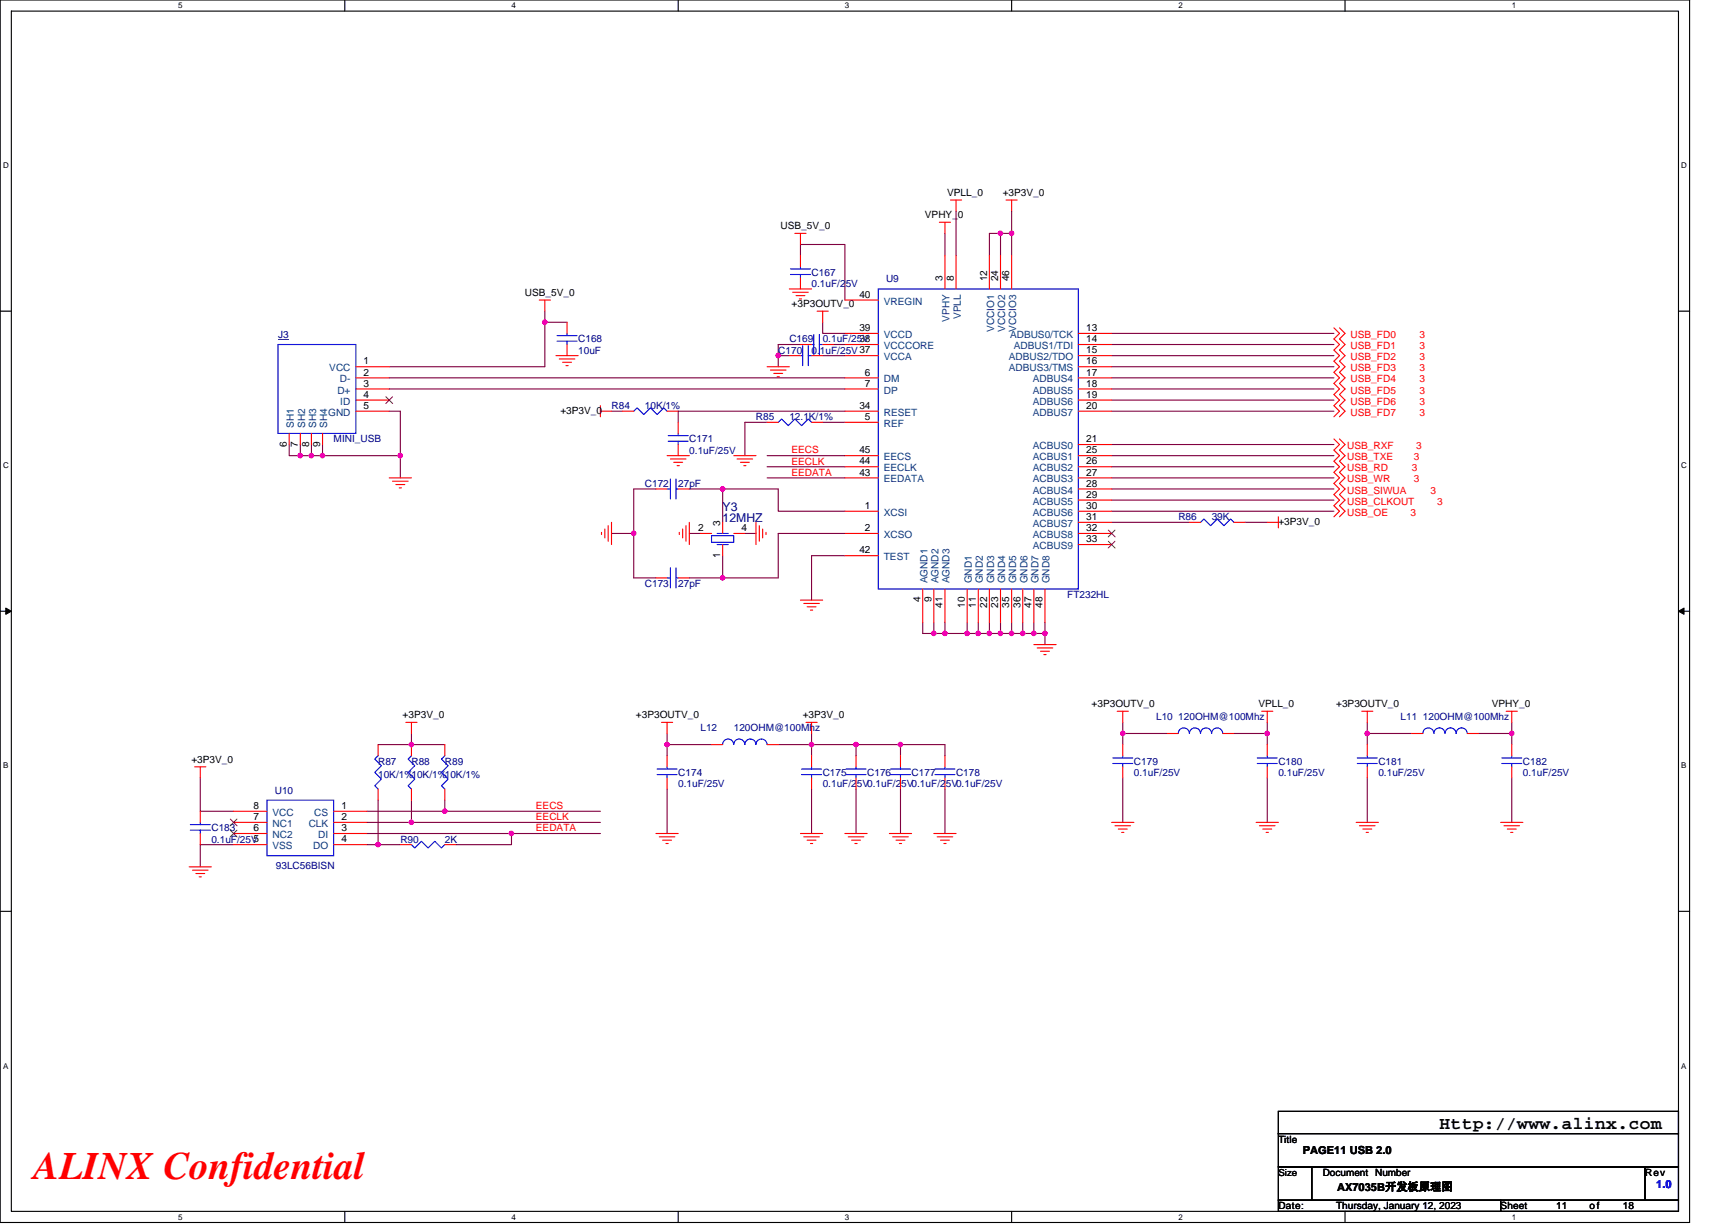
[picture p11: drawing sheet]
<svg xmlns="http://www.w3.org/2000/svg" width="297mm" height="210mm" viewBox="0 0 297 210" stroke-linecap="round" stroke-linejoin="round" font-family="sans-serif">
<path d="M0 0h289.6v209.5h-289.6zM1.9 1.9h285.8v205.7h-285.8z" fill="none" stroke="#000" stroke-width=".19"/>
<g fill="#fff">
<path d="M30.5 .2h.8v1.5h-.8z"/>
<path d="M30.5 207.8h.8v1.6h-.8z"/>
</g>
<path d="M59.1 0v1.9M59.1 207.6v1.9" fill="none" stroke="#000" stroke-width=".19"/>
<g fill="#fff">
<path d="M87.7 .2h.7v1.5h-.7z"/>
<path d="M87.7 207.8h.7v1.6h-.7z"/>
</g>
<path d="M116.2 0v1.9M116.2 207.6v1.9" fill="none" stroke="#000" stroke-width=".19"/>
<g fill="#fff">
<path d="M144.8 .2h.8v1.5h-.8z"/>
<path d="M144.8 207.8h.8v1.6h-.8z"/>
</g>
<path d="M173.4 0v1.9M173.4 207.6v1.9" fill="none" stroke="#000" stroke-width=".19"/>
<g fill="#fff">
<path d="M202 .2h.7v1.5h-.7z"/>
<path d="M202 207.8h.7v1.6h-.7z"/>
</g>
<path d="M230.5 0v1.9M230.5 207.6v1.9" fill="none" stroke="#000" stroke-width=".19"/>
<g fill="#fff">
<path d="M259.1 .2h.8v1.5h-.8z"/>
<path d="M259.1 207.8h.8v1.6h-.8z"/>
<path d="M.5 27.6h1v1.5h-1z"/>
<path d="M288.2 27.6h1v1.5h-1z"/>
<path d="M.5 79.1h1v1.5h-1z"/>
<path d="M288.2 79.1h1v1.5h-1z"/>
</g>
<path d="M0 53.3h1.9M287.7 53.3h1.9" fill="none" stroke="#000" stroke-width=".19"/>
<g fill="#fff">
<path d="M.5 130.5h.9v1.5h-.9z"/>
<path d="M288.2 130.5h.9v1.5h-.9z"/>
</g>
<path d="M0 104.8h1.9M287.7 104.8h1.9" fill="none" stroke="#000" stroke-width=".19"/>
<path d="M1 104.2l.9 .6-.9 .5zM287.7 104.8l.9-.6v1.1z" fill="#000" stroke="#000" stroke-width=".17"/>
<g fill="#fff">
<path d="M.5 181.9h.9v1.6h-.9z"/>
<path d="M288.2 181.9h.9v1.6h-.9z"/>
</g>
<path d="M0 156.2h1.9M287.7 156.2h1.9M219.1 190.5h68.6v3.8h-68.6zM219.1 194.3h68.6v5.7h-68.6zM219.1 200h5.7v5.7h-5.7zM219.1 205.7h38.1v1.9h-38.1zM224.8 200h57.2v5.7h-57.2zM257.2 205.7h30.5v1.9h-30.5zM282 200h5.7v5.7h-5.7z" fill="none" stroke="#000" stroke-width=".19"/>
<g fill="none" stroke="#800040" stroke-width=".19">
<path d="M163.9 36.2v7.6M173.4 36.2v3.8M93.4 53.3v1.9h3.8M93.4 55.2v7.7h-26.7M137.2 59.1h-3.8v1.9M137.2 43.8v-1.9h7.6v9.5M141 55.2v1.9h3.8M142.9 59.1h1.9M162 40v3.8M171.5 40h1.9M171.5 40v3.8M171.5 40h-1.9v3.8"/>
<path d="M173.4 40v3.8M190.5 57.1h38.1M190.5 59.1h38.1M49.6 76.2v1.9h1.9M51.5 76.2v1.9h1.9M53.4 78.1h1.9M53.4 76.2v1.9M55.3 76.2v1.9M55.3 78.1h13.3M66.7 70.5h1.9v7.6M66.7 66.7h78.1M66.7 64.8h78.1"/>
<path d="M68.6 78.1v3.8M104.8 70.5h1.9M131.5 72.4h-3.8v5.7M131.5 78.1h13.3M133.4 61h1.9M133.4 61v1.9M141 61h3.8M141 72.4h3.8M144.8 70.5h-28.6v1.9M190.5 61h38.1M190.5 64.8h38.1M190.5 62.9h38.1"/>
<path d="M190.5 66.7h38.1M190.5 68.6h38.1M190.5 70.5h38.1M190.5 76.2h38.1M190.5 78.1h38.1M104.8 91.4h3.8M108.6 91.4v7.7h3.8M112.4 83.8h-3.8v7.6M118.1 83.8h5.8M118.1 99.1h5.8M118.1 91.4h2M123.9 83.8h9.5v3.8h11.4"/>
<path d="M123.9 95.2v3.9M123.9 83.8v5.7M127.7 91.4h1.9M131.5 80h13.3M131.5 81.9h13.3M144.8 91.4h-11.4v7.7h-9.5M144.8 95.2h-5.7v7.7M190.5 80h38.1M190.5 81.9h38.1M190.5 83.8h38.1M190.5 85.7h38.1M190.5 87.6h38.1"/>
<path d="M190.5 89.5h13.4M213.4 89.5h3.8M158.2 106.7v1.9h1.9M160.1 108.6h1.9M160.1 106.7v1.9M162 106.7v1.9M162 108.6h3.8M165.8 108.6h1.9M165.8 106.7v1.9M167.7 108.6h1.9M167.7 106.7v1.9M169.6 108.6h1.9"/>
<path d="M169.6 106.7v1.9M171.5 106.7v1.9M173.4 108.6h1.9M173.4 106.7v1.9h-1.9M175.3 108.6h1.9M175.3 106.7v1.9M177.2 108.6h1.9M177.2 106.7v1.9M179.1 108.6v1.9M179.1 106.7v1.9M34.3 133.3v5.8h5.7M62.9 139.1h13.3"/>
<path d="M64.8 127.6h5.7M64.8 137.2v7.6h-1.9M70.5 127.6h5.7M70.5 137.2v3.8M70.5 125.7v1.9M76.2 137.2v1.9M76.2 139.1h26.7M114.3 127.6v1.9M114.3 127.6h7.7M114.3 125.7v1.9M114.3 135.3v7.6M133.4 127.6h5.7"/>
<path d="M139.1 135.3v7.6M139.1 125.7v1.9M139.1 127.6v1.9M139.1 127.6h7.6M146.7 127.6h7.6M146.7 135.3v7.6M146.7 127.6v1.9M154.3 127.6h7.7v1.9M154.3 135.3v7.6M154.3 127.6v1.9M162 135.3v7.6M192.4 123.8v1.9"/>
<path d="M192.4 133.4v7.6M192.4 125.7h7.7M192.4 125.7v1.9M211.5 125.7h5.7M217.2 133.4v7.6M217.2 125.7v1.9M217.2 123.8v1.9M234.4 123.8v1.9M234.4 133.4v7.6M234.4 125.7h7.6M234.4 125.7v1.9M253.4 125.7h5.7v1.9"/>
<path d="M259.1 133.4v7.6M259.1 123.8v1.9M40 144.8h-5.7v3.8M62.9 142.9h24.8M62.9 141h7.6M64.8 144.8h3.8M70.5 141h32.4M87.7 142.9h15.2M87.7 142.9v1.9h-9.6"/>
</g>
<g fill="#f0f" stroke="#f0f" stroke-width=".19">
<circle cx="123.8" cy="99" r=".38"/>
<circle cx="108.6" cy="91.4" r=".38"/>
<circle cx="173.4" cy="40" r=".38"/>
<circle cx="171.5" cy="40" r=".38"/>
<circle cx="87.7" cy="142.9" r=".38"/>
<circle cx="76.2" cy="139.1" r=".38"/>
<circle cx="51.5" cy="78.1" r=".38"/>
<circle cx="53.4" cy="78.1" r=".38"/>
<circle cx="55.3" cy="78.1" r=".38"/>
<circle cx="133.4" cy="60.9" r=".38"/>
<circle cx="70.5" cy="141" r=".38"/>
<circle cx="64.8" cy="144.8" r=".38"/>
<circle cx="114.3" cy="127.6" r=".38"/>
<circle cx="217.2" cy="125.7" r=".38"/>
<circle cx="192.4" cy="125.7" r=".38"/>
<circle cx="234.3" cy="125.7" r=".38"/>
<circle cx="259.1" cy="125.7" r=".38"/>
<circle cx="154.3" cy="127.6" r=".38"/>
<circle cx="146.7" cy="127.6" r=".38"/>
<circle cx="139.1" cy="127.6" r=".38"/>
<circle cx="179.1" cy="108.6" r=".38"/>
<circle cx="177.2" cy="108.6" r=".38"/>
<circle cx="175.3" cy="108.6" r=".38"/>
<circle cx="173.4" cy="108.6" r=".38"/>
<circle cx="171.5" cy="108.6" r=".38"/>
<circle cx="169.6" cy="108.6" r=".38"/>
<circle cx="167.7" cy="108.6" r=".38"/>
<circle cx="165.8" cy="108.6" r=".38"/>
<circle cx="161.9" cy="108.6" r=".38"/>
<circle cx="160" cy="108.6" r=".38"/>
<circle cx="68.6" cy="78.1" r=".38"/>
<circle cx="93.4" cy="55.2" r=".38"/>
<circle cx="70.5" cy="127.6" r=".38"/>
<circle cx="123.8" cy="83.8" r=".38"/>
</g>
<g fill="none" stroke="#f00" stroke-width=".19">
<path d="M161 38.1h1.9M162 38.1v1.9M162.9 34.3h1.9M163.9 34.3v1.9M172.4 34.3h1.9M173.4 34.3v1.9M92.4 51.4h1.9M93.4 51.4v1.9M135.3 49.5h3.8M135.9 50.1h2.6M136.2 40h2M136.4 50.7h1.6"/>
<path d="M137 51.2h.4M137.2 40v1.9M140.1 53.3h1.9M141 53.3v1.9M144.8 51.4h5.7M144.8 57.1h5.7M144.8 59.1h5.7M162 43.8v5.7M163.9 43.8v5.7M169.6 43.8v5.7M171.5 43.8v5.7M173.4 43.8v5.7"/>
<path d="M184.8 57.1h5.7M184.8 59.1h5.7M228.6 56.2l1 1-1 .9 1 1-1 .9 1 1-1 .9 1 1-1 .9 1 1-1 .9 1 1-1 .9 1 1-1 .9 1 1-1 .9M229.6 56.2l.9 1-.9 .9 .9 1-.9 .9 .9 1-.9 .9 .9 1-.9 .9 .9 1-.9 .9 .9 1-.9 .9 .9 1-.9 .9 .9 1-.9 .9M95.3 61h3.8M95.9 61.5h2.6M96.4 62.1h1.6M97 62.7h.4M102.9 70.5h1.9M102.9 69.5v1.9M106.7 70.5h1.9M114.3 78.1h3.8"/>
<path d="M114.3 70.5h1.9M114.9 78.7h2.7M115.5 79.2h1.5M116.1 79.8h.3M116.2 72.4v1.9M116.2 76.2v1.9M125.8 78.1h3.8M126.3 78.7h2.7M126.9 79.2h1.5M127.5 79.8h.4M131.5 62.9h3.8M131.5 72.4h1.9"/>
<path d="M132.1 63.4h2.6M132.6 64h1.6M133.2 64.6h.4M135.3 61h1.9M139.1 61h1.9M139.1 72.4h1.9M144.8 61h5.7M144.8 64.8h5.7M144.8 66.7h5.7M144.8 70.5h5.7M144.8 72.4h5.7M144.8 78.1h5.7"/>
<path d="M184.8 76.2h5.7M184.8 78.1h5.7M184.8 61h5.7M184.8 62.9h5.7M184.8 64.8h5.7M184.8 66.7h5.7M184.8 68.6h5.7M184.8 70.5h5.7M228.6 75.2l1 1-1 1 1 .9-1 1 1 .9-1 1 1 .9-1 1 1 .9-1 1 1 .9-1 1 1 .9-1 1M229.6 75.2l.9 1-.9 1 .9 .9-.9 1 .9 .9-.9 1 .9 .9-.9 1 .9 .9-.9 1 .9 .9-.9 1 .9 .9-.9 1M66.7 81.9h3.8M67.3 82.5h2.7"/>
<path d="M67.9 83.1h1.5M68.4 83.6h.4M103.1 91.2v.4M103.7 90.7v1.5M104.2 90.1v2.7M104.8 89.5v3.8M112.4 99.1h1.9M116.2 99.1h1.9M116.4 91.2v.4M117 90.7v1.5M117.6 90.1v2.7M118.1 89.5v3.8"/>
<path d="M120.1 91.4h1.9M123.9 93.3v2M123.9 89.5v1.9M125.8 91.4h1.9M129.6 89.5v3.8M130.2 90.1v2.7M130.7 90.7v1.5M131.3 91.2v.4M144.8 80h5.7M144.8 81.9h5.7M144.8 87.6h5.7M144.8 91.4h5.7"/>
<path d="M144.8 95.2h5.7M184.8 80h5.7M184.8 81.9h5.7M184.8 83.8h5.7M184.8 85.7h5.7M184.8 87.6h5.7M184.8 89.5h5.7M184.8 91.4h5.7M184.8 93.3h5.7M203.9 89.5h1.9M211.5 89.5h1.9M217.2 89.5h1.9"/>
<path d="M219.1 88.6v1.9M137.2 102.9h3.8M137.8 103.4h2.6M138.3 104h1.6M138.9 104.6h.4M158.2 101v5.7M160.1 101v5.7M162 101v5.7M165.8 101v5.7M167.7 101v5.7M169.6 101v5.7M171.5 101v5.7"/>
<path d="M173.4 101v5.7M175.3 101v5.7M177.2 101v5.7M177.2 110.5h3.8M177.8 111.1h2.6M178.3 111.6h1.6M178.9 112.2h.4M179.1 101v5.7M33.4 131.4h1.9M34.3 131.4v2M34.3 139.1v1.9M40 139.1h5.8"/>
<path d="M57.2 139.1h5.7M69.6 123.8h1.9M70.5 123.8v1.9M113.4 123.8h1.9M114.3 123.8v1.9M114.3 129.5v1.9M114.3 133.3v2M122 127.6h1.9M131.5 127.6h1.9M138.2 123.8h1.9M139.1 123.8v1.9M162 129.5v1.9"/>
<path d="M162 133.3v2M191.5 121.9h1.9M192.4 121.9v1.9M200.1 125.7h1.9M209.6 125.7h1.9M216.3 121.9h1.9M217.2 121.9v1.9M217.2 127.6v1.9M217.2 131.4v2M233.4 121.9h1.9M234.4 127.6v1.9M234.4 131.4v2"/>
<path d="M234.4 121.9v1.9M242 125.7h1.9M251.5 125.7h1.9M258.2 121.9h1.9M259.1 121.9v1.9M32.4 148.6h3.8M33 149.2h2.7M33.6 149.7h1.5M34.1 150.3h.4M34.3 142.9v1.9M40 144.8h5.8M40 142.9h5.8"/>
<path d="M40 141h5.8M57.2 141h5.7M57.2 142.9h5.7M57.2 144.8h5.7M68.6 144.8h1.9M76.2 144.8h1.9M112.4 142.9h3.8M113 143.4h2.7M113.6 144h1.5M114.1 144.6h.4M137.2 142.9h3.8M137.8 143.4h2.6"/>
<path d="M138.3 144h1.6M138.9 144.6h.4M144.8 142.9h3.8M145.4 143.4h2.7M146 144h1.5M146.5 144.6h.4M152.4 142.9h3.8M153 143.4h2.7M153.6 144h1.5M154.2 144.6h.3M160.1 142.9h3.8M160.6 143.4h2.7"/>
<path d="M161.2 144h1.5M161.8 144.6h.4M190.5 141h3.8M191.1 141.5h2.7M191.7 142.1h1.5M192.3 142.7h.3M215.3 141h3.8M215.9 141.5h2.6M216.4 142.1h1.6M217 142.7h.4M232.4 141h3.9M233 141.5h2.7"/>
<path d="M233.6 142.1h1.5M234.2 142.7h.3M257.2 141h3.8M257.8 141.5h2.7M258.4 142.1h1.5M258.9 142.7h.4"/>
</g>
<g fill="none" stroke="#00f" stroke-width=".19">
<path d="M47.7 59.1h13.3v15.2h-13.3zM137.6 59.2v3.5M138.5 59.2v3.5M150.5 49.5h34.3v51.5h-34.3zM108.6 70.5l.6-.6 1.1 1.2 1.2-1.2 1.1 1.2 1.2-1.2 .5 .6M114.5 75.6h3.5M114.5 74.7h3.5M116.2 74.3v.4M116.2 75.6v.6M133.4 72.4l.6-.6 1.1 1.2 1.1-1.2 1.2 1.2 1.1-1.2 .6 .6M137.2 61h.4M138.5 61h.6"/>
<path d="M114.3 99.1h.6M114.9 97.3v3.5M115.9 99.1h.3M115.9 97.3v3.5M122 91.8h3.8v1.2h-3.8zM122.9 93.3h1.9M122.9 91.4h1.9M123.9 91.4h.1M123.9 93.3h.1M205.8 89.5l.6-.5 1.1 1.1 1.1-1.1 1.2 1.1 1.1-1.1 .6 .5M45.8 137.2h11.4v9.5h-11.4zM112.6 132.8h3.5"/>
<path d="M112.6 131.8h3.5M114.3 131.4v.4M114.3 132.8v.5M123.9 127.6a.94 .94 0 0 1 .9-.9 .94 .94 0 0 1 .9 .9 .95 .95 0 0 1 1-.9 .95 .95 0 0 1 1 .9M127.7 127.6a.94 .94 0 0 1 .9-.9 .94 .94 0 0 1 1 .9M129.6 127.6a.94 .94 0 0 1 .9-.9 .94 .94 0 0 1 1 .9M160.2 132.8h3.5M160.2 131.8h3.5M162 131.4v.4M162 132.8v.5M202 125.7a.94 .94 0 0 1 .9-.9 .94 .94 0 0 1 1 .9M203.9 125.7a.94 .94 0 0 1 .9-.9 .94 .94 0 0 1 1 .9 .95 .95 0 0 1 .9-.9 .95 .95 0 0 1 1 .9"/>
<path d="M207.7 125.7a.94 .94 0 0 1 .9-.9 .94 .94 0 0 1 1 .9M215.5 130.9h3.4M215.5 129.9h3.4M217.2 129.5v.4M217.2 130.9v.5M232.6 130.9h3.5M232.6 129.9h3.5M234.4 129.5v.4M234.4 130.9v.5M243.9 125.7a.94 .94 0 0 1 .9-.9 .94 .94 0 0 1 1 .9M245.8 125.7a.94 .94 0 0 1 .9-.9 .94 .94 0 0 1 1 .9 .95 .95 0 0 1 .9-.9 .95 .95 0 0 1 1 .9M249.6 125.7a.94 .94 0 0 1 .9-.9 .94 .94 0 0 1 1 .9"/>
<path d="M32.6 142.3h3.4M32.6 141.4h3.4M34.3 141v.4M34.3 142.3v.6M70.5 144.8l.6 .6 1.1-1.2 1.2 1.2 1.1-1.2 1.2 1.2 .5-.6"/>
</g>
<path d="M190 90.9l1.1 1.1M190 92.8l1.1 1.1M191.1 90.9l-1.2 1.1M191.1 92.8l-1.2 1.1M39.5 142.3l1.1 1.2M39.5 140.4l1.1 1.2M40.6 142.3l-1.1 1.2M40.6 140.4l-1.1 1.2" fill="none" stroke="#804000" stroke-width=".17"/>
<path d="M47.7 58.1h1.8v.2h-1.8z" fill="#000080"/>
<g fill="none" stroke="#f00" stroke-width=".19">
<path d="M97.2 55.2v1.9M97.2 59.1v1.9M137.2 59.1h1.9M137.2 43.8v1.9M137.2 47.6v1.9M141 59.1h1.9M49.6 74.3v1.9M51.5 74.3v1.9M53.4 74.3v1.9M55.3 74.3v1.9M61 62.9h5.7M61 64.8h5.7"/>
<path d="M61 66.7h5.7M61 68.6h5.7M61 70.5h5.7M112.4 83.8h1.9M116.2 83.8h1.9M64.8 135.3v1.9M64.8 127.6v1.9M70.5 135.3v1.9M70.5 127.6v1.9M76.2 135.3v1.9M76.2 127.6v1.9M139.1 129.5v1.9"/>
<path d="M139.1 133.3v2M146.7 129.5v1.9M146.7 133.3v2M154.3 129.5v1.9M154.3 133.3v2M192.4 127.6v1.9M192.4 131.4v2M259.1 127.6v1.9M259.1 131.4v2"/>
</g>
<path d="M66.1 68l1.2 1.2M67.3 68l-1.2 1.2" fill="none" stroke="#804000" stroke-width=".17"/>
<g fill="none" stroke="#00f" stroke-width=".19">
<path d="M95.5 58.5h3.4M95.5 57.5h3.4M97.2 57.1v.4M97.2 58.5v.6M135.5 47.1h3.4M135.5 46.1h3.4M137.2 45.7v.4M137.2 47.1v.5M139.1 59.1h.4M139.5 57.3v3.5M140.4 59.1h.6M140.4 57.3v3.5"/>
<path d="M114.3 83.8h.6M114.9 82.1v3.4M115.9 83.8h.3M115.9 82.1v3.4M64.8 129.5l-.6 .6 1.2 1.2-1.2 1.1 1.2 1.1-1.2 1.2 .6 .6M70.5 129.5l-.5 .6 1.1 1.2-1.1 1.1 1.1 1.1-1.1 1.2 .5 .6M76.2 129.5l-.5 .6 1.1 1.2-1.1 1.1 1.1 1.1-1.1 1.2 .5 .6M137.4 132.8h3.4M137.4 131.8h3.4M139.1 131.4v.4M139.1 132.8v.5M145 132.8h3.4"/>
<path d="M145 131.8h3.4M146.7 131.4v.4M146.7 132.8v.5M152.6 132.8h3.5M152.6 131.8h3.5M154.3 131.4v.4M154.3 132.8v.5M190.7 130.9h3.5M190.7 129.9h3.5M192.4 129.5v.4M192.4 130.9v.5M257.4 130.9h3.4"/>
<path d="M257.4 129.9h3.4M259.1 129.5v.4M259.1 130.9v.5"/>
</g>
<g fill="#f0f" stroke="#f0f" stroke-width=".19">
<circle cx="123.8" cy="99" r=".38"/>
<circle cx="108.6" cy="91.4" r=".38"/>
<circle cx="173.4" cy="40" r=".38"/>
<circle cx="171.5" cy="40" r=".38"/>
<circle cx="87.7" cy="142.9" r=".38"/>
<circle cx="76.2" cy="139.1" r=".38"/>
<circle cx="51.5" cy="78.1" r=".38"/>
<circle cx="53.4" cy="78.1" r=".38"/>
<circle cx="55.3" cy="78.1" r=".38"/>
<circle cx="133.4" cy="60.9" r=".38"/>
<circle cx="70.5" cy="141" r=".38"/>
<circle cx="64.8" cy="144.8" r=".38"/>
<circle cx="114.3" cy="127.6" r=".38"/>
<circle cx="217.2" cy="125.7" r=".38"/>
<circle cx="192.4" cy="125.7" r=".38"/>
<circle cx="234.3" cy="125.7" r=".38"/>
<circle cx="259.1" cy="125.7" r=".38"/>
<circle cx="154.3" cy="127.6" r=".38"/>
<circle cx="146.7" cy="127.6" r=".38"/>
<circle cx="139.1" cy="127.6" r=".38"/>
<circle cx="179.1" cy="108.6" r=".38"/>
<circle cx="177.2" cy="108.6" r=".38"/>
<circle cx="175.3" cy="108.6" r=".38"/>
<circle cx="173.4" cy="108.6" r=".38"/>
<circle cx="171.5" cy="108.6" r=".38"/>
<circle cx="169.6" cy="108.6" r=".38"/>
<circle cx="167.7" cy="108.6" r=".38"/>
<circle cx="165.8" cy="108.6" r=".38"/>
<circle cx="161.9" cy="108.6" r=".38"/>
<circle cx="160" cy="108.6" r=".38"/>
<circle cx="68.6" cy="78.1" r=".38"/>
<circle cx="93.4" cy="55.2" r=".38"/>
<circle cx="70.5" cy="127.6" r=".38"/>
<circle cx="123.8" cy="83.8" r=".38"/>
</g>
<text font-size="6.7" fill="#f00" x="5.8" y="202.2">ALINX Confidential</text>
<text font-size="3" x="246.7" y="193.4">Http://www.alinx.com</text>
<g font-size="2.1" fill="#000080">
<text x="123.9" y="87.6">Y3</text>
<text x="123.9" y="89.5">12MHZ</text>
</g>
<g font-size="1.9">
<text x="223.3" y="197.8">PAGE11 USB 2.0</text>
<text x="229.2" y="204.1">AX7035B开发板原理图</text>
</g>
<text font-size="1.9" fill="#00f" x="283.9" y="203.7">1.0</text>
<g font-size="1.7">
<text x="162.3" y="33.5">VPLL_0</text>
<text x="171.9" y="33.5">+3P3V_0</text>
<text x="133.8" y="39.3">USB_5V_0</text>
<text x="158.5" y="37.4">VPHY_0</text>
<text x="90" y="50.7">USB_5V_0</text>
<text x="135.7" y="52.6">+3P3OUTV_0</text>
<text x="147.3" y="51">40</text>
<text x="161.6" y="48.2" transform="rotate(-90 161.6 48.2)">3</text>
<text x="163.5" y="48.2" transform="rotate(-90 163.5 48.2)">8</text>
<text x="169.2" y="48.2" transform="rotate(-90 169.2 48.2)">12</text>
<text x="171.1" y="48.2" transform="rotate(-90 171.1 48.2)">24</text>
<text x="173" y="48.2" transform="rotate(-90 173 48.2)">46</text>
<text x="147.3" y="56.7">39</text>
<text x="147.3" y="58.7">38</text>
<text x="186.2" y="56.7">13</text>
<text x="186.2" y="58.7">14</text>
<text x="62.3" y="62.5">1</text>
<text x="62.3" y="64.4">2</text>
<text x="148.2" y="64.4">6</text>
<text x="186.2" y="60.6">15</text>
<text x="186.2" y="62.5">16</text>
<text x="186.2" y="64.4">17</text>
<text x="62.3" y="66.3">3</text>
<text x="62.3" y="70.1">5</text>
<text x="62.3" y="68.2">4</text>
<text x="96.1" y="70.9">+3P3V_0</text>
<text x="147.3" y="70.1">34</text>
<text x="148.2" y="66.3">7</text>
<text x="148.2" y="72">5</text>
<text x="186.2" y="66.3">18</text>
<text x="186.2" y="68.2">19</text>
<text x="186.2" y="70.1">20</text>
<text x="49.2" y="76.6" transform="rotate(-90 49.2 76.6)">6</text>
<text x="51.1" y="76.6" transform="rotate(-90 51.1 76.6)">7</text>
<text x="53" y="76.6" transform="rotate(-90 53 76.6)">8</text>
<text x="54.9" y="76.6" transform="rotate(-90 54.9 76.6)">9</text>
<text x="147.3" y="77.7">45</text>
<text x="186.2" y="75.8">21</text>
<text x="186.2" y="77.7">25</text>
<text x="147.3" y="79.6">44</text>
<text x="147.3" y="81.5">43</text>
<text x="186.2" y="79.6">26</text>
<text x="186.2" y="81.5">27</text>
<text x="186.2" y="83.4">28</text>
<text x="148.2" y="87.2">1</text>
<text x="186.2" y="85.3">29</text>
<text x="186.2" y="87.2">30</text>
<text x="186.2" y="89.1">31</text>
<text x="219.1" y="89.9">+3P3V_0</text>
<text x="119.7" y="91">2</text>
<text x="123.5" y="95.6" transform="rotate(-90 123.5 95.6)">1</text>
<text x="123.5" y="90.1" transform="rotate(-90 123.5 90.1)">3</text>
<text x="127.1" y="91">4</text>
<text x="147.3" y="94.8">42</text>
<text x="148.2" y="91">2</text>
<text x="186.2" y="91">32</text>
<text x="186.2" y="92.9">33</text>
<text x="157.8" y="103.3" transform="rotate(-90 157.8 103.3)">4</text>
<text x="159.7" y="103.3" transform="rotate(-90 159.7 103.3)">9</text>
<text x="161.6" y="104.2" transform="rotate(-90 161.6 104.2)">41</text>
<text x="165.4" y="104.2" transform="rotate(-90 165.4 104.2)">10</text>
<text x="167.3" y="104.2" transform="rotate(-90 167.3 104.2)">11</text>
<text x="169.2" y="104.2" transform="rotate(-90 169.2 104.2)">22</text>
<text x="171.1" y="104.2" transform="rotate(-90 171.1 104.2)">23</text>
<text x="173" y="104.2" transform="rotate(-90 173 104.2)">35</text>
<text x="174.9" y="104.2" transform="rotate(-90 174.9 104.2)">36</text>
<text x="176.8" y="104.2" transform="rotate(-90 176.8 104.2)">47</text>
<text x="178.7" y="104.2" transform="rotate(-90 178.7 104.2)">48</text>
<text x="69" y="123.1">+3P3V_0</text>
<text x="109" y="123.1">+3P3OUTV_0</text>
<text x="137.6" y="123.1">+3P3V_0</text>
<text x="187.1" y="121.2">+3P3OUTV_0</text>
<text x="215.7" y="121.2">VPLL_0</text>
<text x="229" y="121.2">+3P3OUTV_0</text>
<text x="255.7" y="121.2">VPHY_0</text>
<text x="32.8" y="130.7">+3P3V_0</text>
<text x="43.5" y="138.7">8</text>
<text x="43.5" y="142.5">6</text>
<text x="43.5" y="140.6">7</text>
<text x="58.5" y="140.6">2</text>
<text x="58.5" y="138.7">1</text>
<text x="58.5" y="142.5">3</text>
<text x="58.5" y="144.4">4</text>
<text x="219.1" y="195.9">Title</text>
<text x="219.1" y="201.5">Size</text>
<text x="226.7" y="201.6">Document Number</text>
<text x="282" y="201.6">Rev</text>
<text x="219.1" y="207.3">Date:</text>
<text x="229" y="207.3">Thursday, January 12, 2023</text>
<text x="257.2" y="207.3">Sheet</text>
<text x="266.7" y="207.3">11</text>
<text x="272.5" y="207.3">of</text>
<text x="278.2" y="207.3">18</text>
</g>
<g font-size="1.7" fill="#000080">
<text x="139.1" y="47.3">C167</text>
<text x="139.1" y="49.2">0.1uF/25V</text>
<text x="151.9" y="48.4">U9</text>
<text x="47.7" y="57.9">J3</text>
<text x="99.1" y="58.7">C168</text>
<text x="135.3" y="58.7">C169</text>
<text x="141" y="58.7">0.1uF/25V</text>
<text x="99.1" y="60.6">10uF</text>
<text x="133.4" y="60.6">C170</text>
<text x="139.1" y="60.6">0.1uF/25V37</text>
<text x="104.8" y="70.1">R84</text>
<text x="110.5" y="70.1">10K/1%</text>
<text x="57.2" y="75.8">MINI_USB</text>
<text x="118.1" y="75.8">C171</text>
<text x="118.1" y="77.7">0.1uF/25V</text>
<text x="129.6" y="72">R85</text>
<text x="135.3" y="72">12.1K/1%</text>
<text x="110.5" y="83.5">C172</text>
<text x="116.2" y="83.5">27pF</text>
<text x="202" y="89.2">R86</text>
<text x="207.7" y="89.2">39K</text>
<text x="110.5" y="100.6">C173</text>
<text x="116.2" y="100.6">27pF</text>
<text x="182.9" y="102.5">FT232HL</text>
<text x="120.1" y="125.4">L12</text>
<text x="125.8" y="125.4">120OHM@100Mhz</text>
<text x="198.2" y="123.5">L10 120OHM@100Mhz</text>
<text x="240.1" y="123.5">L11 120OHM@100Mhz</text>
<text x="64.8" y="131.1">R87</text>
<text x="70.5" y="131.1">R88</text>
<text x="76.2" y="131.1">R89</text>
<text x="194.3" y="131.1">C179</text>
<text x="219.1" y="131.1">C180</text>
<text x="236.3" y="131.1">C181</text>
<text x="261" y="131.1">C182</text>
<text x="47.1" y="136">U10</text>
<text x="64.8" y="133.4">10K/1%10K/1%10K/1%</text>
<text x="116.2" y="133">C174</text>
<text x="116.2" y="134.9">0.1uF/25V</text>
<text x="141" y="133">C175</text>
<text x="141" y="134.9">0.1uF/25V0.1uF/25V0.1uF/25V0.1uF/25V</text>
<text x="148.6" y="133">C176</text>
<text x="156.2" y="133">C177</text>
<text x="163.9" y="133">C178</text>
<text x="194.3" y="133">0.1uF/25V</text>
<text x="219.1" y="133">0.1uF/25V</text>
<text x="236.3" y="133">0.1uF/25V</text>
<text x="261" y="133">0.1uF/25V</text>
<text x="36.2" y="142.5">C183</text>
<text x="36.2" y="144.4">0.1uF/25V5</text>
<text x="47.3" y="149">93LC56BISN</text>
<text x="68.6" y="144.4">R90</text>
<text x="76.2" y="144.4">2K</text>
</g>
<g font-size="1.7" fill="#004080">
<text x="151.5" y="52.2">VREGIN</text>
<text x="151.5" y="57.9">VCCD</text>
<text x="151.5" y="59.8">VCCCORE</text>
<text x="162.8" y="55.2" transform="rotate(-90 162.8 55.2)">VPHY</text>
<text x="164.7" y="54.7" transform="rotate(-90 164.7 54.7)">VPLL</text>
<text x="170.4" y="56.9" transform="rotate(-90 170.4 56.9)">VCCIO1</text>
<text x="172.3" y="56.9" transform="rotate(-90 172.3 56.9)">VCCIO2</text>
<text x="173.1" y="57.9">ADBUS0/TCK</text>
<text x="173.8" y="59.8">ADBUS1/TDI</text>
<text x="174.2" y="56.9" transform="rotate(-90 174.2 56.9)">VCCIO3</text>
<text x="56.4" y="63.6">VCC</text>
<text x="58.2" y="65.6">D-</text>
<text x="151.5" y="61.7">VCCA</text>
<text x="151.5" y="65.6">DM</text>
<text x="172.9" y="61.7">ADBUS2/TDO</text>
<text x="172.9" y="63.6">ADBUS3/TMS</text>
<text x="177" y="65.6">ADBUS4</text>
<text x="56.3" y="71.3">GND</text>
<text x="57.8" y="67.5">D+</text>
<text x="58.3" y="69.4">ID</text>
<text x="151.5" y="67.5">DP</text>
<text x="151.5" y="71.3">RESET</text>
<text x="177" y="67.5">ADBUS5</text>
<text x="177" y="69.4">ADBUS6</text>
<text x="177" y="71.3">ADBUS7</text>
<text x="50.4" y="73.3" transform="rotate(-90 50.4 73.3)">SH1</text>
<text x="52.3" y="73.3" transform="rotate(-90 52.3 73.3)">SH2</text>
<text x="54.2" y="73.3" transform="rotate(-90 54.2 73.3)">SH3</text>
<text x="56.1" y="73.3" transform="rotate(-90 56.1 73.3)">SH4</text>
<text x="151.5" y="73.2">REF</text>
<text x="177" y="77">ACBUS0</text>
<text x="151.5" y="78.9">EECS</text>
<text x="151.5" y="80.8">EECLK</text>
<text x="151.5" y="82.7">EEDATA</text>
<text x="177" y="78.9">ACBUS1</text>
<text x="177" y="80.8">ACBUS2</text>
<text x="177" y="82.7">ACBUS3</text>
<text x="151.5" y="88.4">XCSI</text>
<text x="177" y="84.6">ACBUS4</text>
<text x="177" y="86.5">ACBUS5</text>
<text x="177" y="88.4">ACBUS6</text>
<text x="151.5" y="92.2">XCSO</text>
<text x="177" y="90.3">ACBUS7</text>
<text x="177" y="92.2">ACBUS8</text>
<text x="177" y="94.1">ACBUS9</text>
<text x="151.5" y="96">TEST</text>
<text x="159" y="100" transform="rotate(-90 159 100)">AGND1</text>
<text x="160.9" y="100" transform="rotate(-90 160.9 100)">AGND2</text>
<text x="162.8" y="100" transform="rotate(-90 162.8 100)">AGND3</text>
<text x="166.6" y="100" transform="rotate(-90 166.6 100)">GND1</text>
<text x="168.5" y="100" transform="rotate(-90 168.5 100)">GND2</text>
<text x="170.4" y="100" transform="rotate(-90 170.4 100)">GND3</text>
<text x="172.3" y="100" transform="rotate(-90 172.3 100)">GND4</text>
<text x="174.2" y="100" transform="rotate(-90 174.2 100)">GND5</text>
<text x="176.1" y="100" transform="rotate(-90 176.1 100)">GND6</text>
<text x="178" y="100" transform="rotate(-90 178 100)">GND7</text>
<text x="179.9" y="100" transform="rotate(-90 179.9 100)">GND8</text>
<text x="46.7" y="139.8">VCC</text>
<text x="46.7" y="143.7">NC2</text>
<text x="46.7" y="141.8">NC1</text>
<text x="52.9" y="141.8">CLK</text>
<text x="53.9" y="139.8">CS</text>
<text x="54.5" y="143.7">DI</text>
<text x="46.7" y="145.6">VSS</text>
<text x="53.7" y="145.6">DO</text>
</g>
<g font-size="1.7" fill="#f00">
<text x="231.5" y="57.9">USB_FD0</text>
<text x="231.5" y="59.8">USB_FD1</text>
<text x="243.3" y="57.9">3</text>
<text x="243.3" y="59.8">3</text>
<text x="231.5" y="61.7">USB_FD2</text>
<text x="231.5" y="65.6">USB_FD4</text>
<text x="231.5" y="63.6">USB_FD3</text>
<text x="243.3" y="61.7">3</text>
<text x="243.3" y="65.6">3</text>
<text x="243.3" y="63.6">3</text>
<text x="231.5" y="67.5">USB_FD5</text>
<text x="231.5" y="69.4">USB_FD6</text>
<text x="231.5" y="71.3">USB_FD7</text>
<text x="243.3" y="67.5">3</text>
<text x="243.3" y="69.4">3</text>
<text x="243.3" y="71.3">3</text>
<text x="135.7" y="77.7">EECS</text>
<text x="230.9" y="77">USB_RXF</text>
<text x="242.7" y="77">3</text>
<text x="135.7" y="79.6">EECLK</text>
<text x="135.7" y="81.5">EEDATA</text>
<text x="230.9" y="78.9">USB_TXE</text>
<text x="230.9" y="80.8">USB_RD</text>
<text x="230.9" y="82.7">USB_WR</text>
<text x="242" y="80.8">3</text>
<text x="242.4" y="82.7">3</text>
<text x="242.4" y="78.9">3</text>
<text x="230.9" y="84.6">USB_SIWUA</text>
<text x="230.9" y="86.5">USB_CLKOUT</text>
<text x="230.9" y="88.4">USB_OE</text>
<text x="241.8" y="88.4">3</text>
<text x="245.2" y="84.6">3</text>
<text x="246.4" y="86.5">3</text>
<text x="91.9" y="138.7">EECS</text>
<text x="91.9" y="142.5">EEDATA</text>
<text x="91.9" y="140.6">EECLK</text>
</g>
<g font-size="1.4">
<text x="30.5" y="1.4">5</text>
<text x="87.7" y="1.4">4</text>
<text x="144.8" y="1.4">3</text>
<text x="202" y="1.4">2</text>
<text x="259.1" y="1.4">1</text>
<text x=".5" y="28.9">D</text>
<text x="288.2" y="28.9">D</text>
<text x=".5" y="80.3">C</text>
<text x="288.2" y="80.3">C</text>
<text x=".5" y="131.7">B</text>
<text x="288.2" y="131.7">B</text>
<text x=".5" y="183.2">A</text>
<text x="288.2" y="183.2">A</text>
<text x="30.5" y="209.1">5</text>
<text x="87.7" y="209.1">4</text>
<text x="144.8" y="209.1">3</text>
<text x="202" y="209.1">2</text>
<text x="259.1" y="209.1">1</text>
</g>
</svg>
